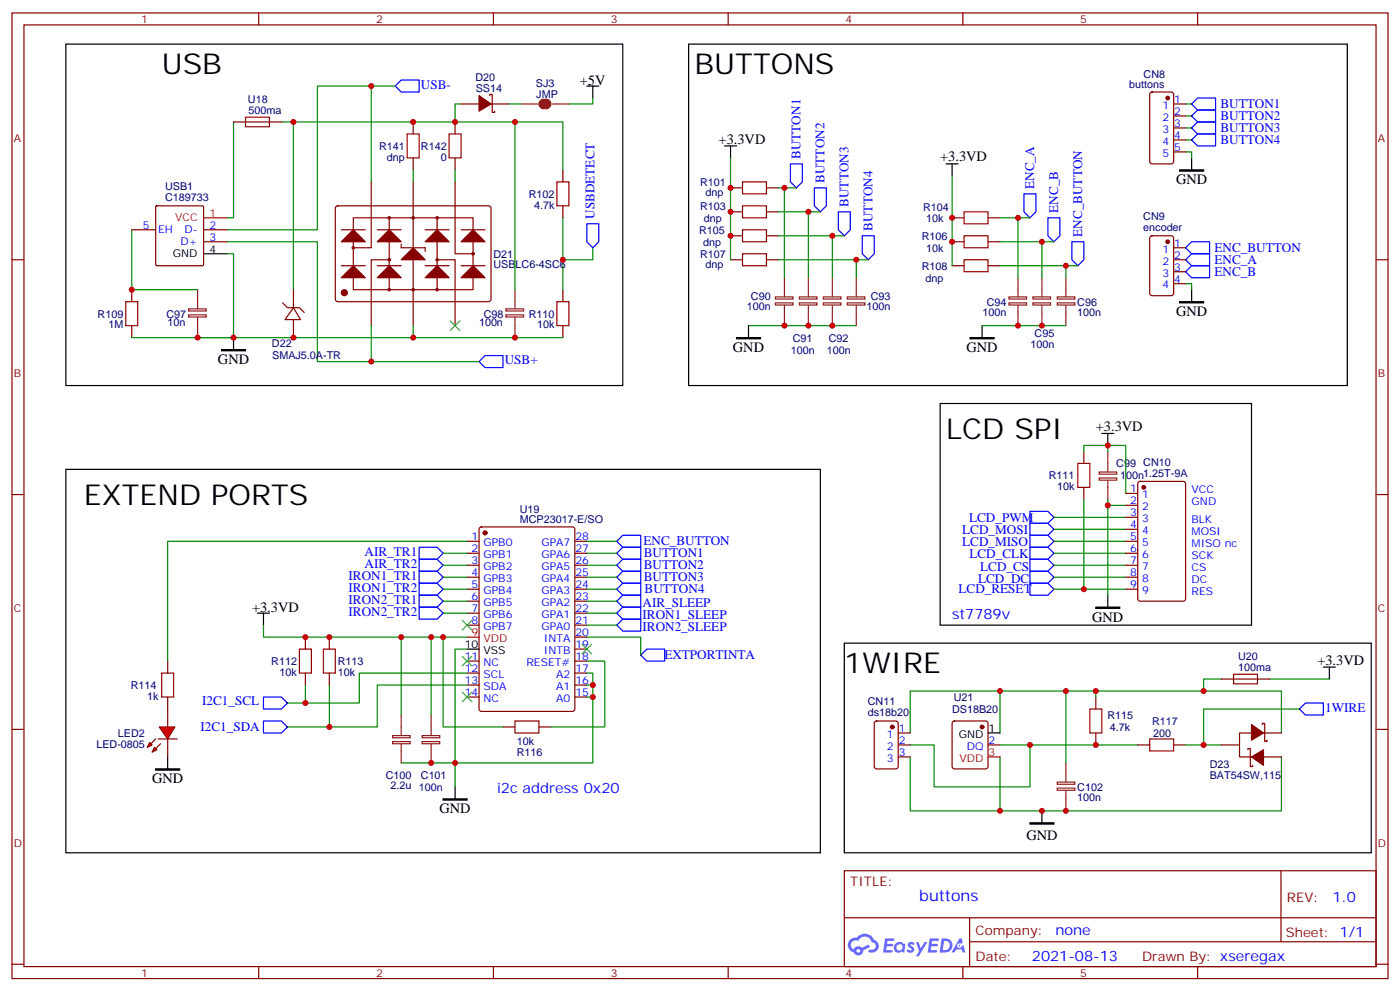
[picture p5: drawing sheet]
<svg xmlns="http://www.w3.org/2000/svg" width="412mm" height="292mm" viewBox="0 0 412 292" stroke-linecap="round" stroke-linejoin="round" font-family="sans-serif">
<g fill="none" stroke="#870000" stroke-width=".35">
<path d="M3.5 3.8h405.4v284.3h-405.4zM7.1 7.3h398.2v277.3h-398.2zM76.2 3.8v3.5M145.3 3.8v3.5M214.5 3.8v3.5M283.6 3.8v3.5M352.8 3.8v3.5M3.5 76.5h3.6M405.3 76.5h3.6M3.5 145.6h3.6M405.3 145.6h3.6M3.5 214.8h3.6"/>
<path d="M405.3 214.8h3.6M248.7 256.4h156.6v28.2h-156.6zM377.3 256.4v20.9M248.7 270.2h156.5M285.6 277.3h119.6M285.6 270.2v14.2M3.5 283.9h3.6M76.2 284.6v3.5M145.3 284.6v3.5M214.5 284.6v3.5M283.6 284.6v3.5M352.8 284.6v3.5"/>
<path d="M405.3 283.9h3.6"/>
</g>
<g fill="#5487ff">
<path d="M267.7 277.6a1.22 1.22 0 0 1 1.7 .2l-.4 .6a.47 .47 0 0 0-.3-.4 .47 .47 0 0 0-.5 .2l.1 .2a1.14 1.14 0 0 1 .8 1.8 1.14 1.14 0 0 1-1.9 0l-.2-.2 .5-.6 .7 .5a.29 .29 0 0 0 .3-.3 .29 .29 0 0 0-.2-.3 1.04 1.04 0 0 1-.6-1.7z"/>
<path d="M260.7 276.3h2.4l.3 .2-.2 .5-1.8 .1-.1 .8h1.5l.3 .4-.3 .4h-1.6l-.2 1.1h1.7l.2 .3-.2 .3-2.6 .1z"/>
<path d="M273.8 276.3h2.4l.3 .2-.1 .5-1.8 .1-.2 .8h1.6l.3 .4-.4 .4h-1.6l-.1 1.1h1.7l.2 .3-.2 .3-2.6 .1z"/>
<path d="M282.6 276.3h.7l.3 1.3-.6 .3a.69 .69 0 0 0-1 .3 .69 .69 0 0 0 .4 .9 .69 .69 0 0 0 .9-.6l.5-.2 .6 2.2h-.8l-.2-.9h-1.8l-.5 .9h-.8z"/>
<path d="M269.8 277.4h.8l.6 1.8 1.1-1.8h.9l-2.6 4.2h-.8l.9-1.5z"/>
<path d="M277.4 276.3l-.6 4.2h1.3a2.11 2.11 0 0 0 2.5-2.1 2.11 2.11 0 0 0-2.5-2.1zM278.1 277.1a1.39 1.39 0 0 1 1.7 1.4 1.39 1.39 0 0 1-1.8 1.3h-.3z"/>
<path d="M263.7 277.9a1.54 1.54 0 0 0-.1 2.2 1.54 1.54 0 0 0 2.2 .1l.6 .3 .3-2.3-.2-.3h-.4a1.49 1.49 0 0 0-2.4 0zM264 278.9a.94 .94 0 0 1 1.8 0 .94 .94 0 0 1-1.8 0z"/>
<path d="M250.4 276.7a2.18 2.18 0 0 0 1.1 3.7 1.44 1.44 0 0 0 1.6 .9 1.44 1.44 0 0 0 1.2-1.4l2-1.1-.5-.7-1.9 1a1.47 1.47 0 0 0-2.4 .4 1.39 1.39 0 0 1-.7-1.9 1.39 1.39 0 0 1 2-.5 2.12 2.12 0 0 1 2.2-1.3 2.12 2.12 0 0 1 1.9 1.7 1.14 1.14 0 0 1 1.1 1.4 1.14 1.14 0 0 1-1.7 .7 .43 .43 0 0 0-.5 .4 .43 .43 0 0 0 .4 .5 1.98 1.98 0 0 0 2.5-1.2 1.98 1.98 0 0 0-1.2-2.6 3.1 3.1 0 0 0-5.3-.6l-.9 .1zM252.3 280a.55 .55 0 0 1 1.1 0 .55 .55 0 0 1-1.1 0z"/>
<circle cx="282.6" cy="278.4" r=".26"/>
</g>
<path d="M347.5 50h7v.4h-7zM217 99.4h7v.4h-7zM285.8 99.4h7v.4h-7zM347.5 88.8h7v.4h-7zM65.3 102.9h7v.4h-7zM322.8 178.8h7v.3h-7zM130.5 235.2h7.1v.4h-7.1zM303.4 242.3h7v.3h-7z" fill="#000" stroke="#000" stroke-width=".35"/>
<g fill="none" stroke="#000" stroke-width=".35">
<path d="M19.4 13h164v100.5h-164zM202.8 13h194.1v100.5h-194.1zM172.9 25.3h3.5M174.6 25.3v3.6M213.4 43h3.6M215.2 43v3.5M278.7 48.3h3.5M280.5 48.3v3.5M351 46.5v3.5M60 74.7h7M68.8 99.4v3.5M220.5 95.9v3.5"/>
<path d="M289.3 95.9v3.5M351 85.3v3.5M276.9 118.8h91.8v65.3h-91.8zM324.6 127.6h3.5M326.3 127.6v3.6M326.3 175.3v3.5M75.8 180.6h3.6M77.6 180.6v3.5M137.6 191.1h3.5M248.7 189.4h155.2v61.7h-155.2zM389.8 196.4h3.5M391.6 196.4v3.6"/>
<path d="M134.1 231.7v3.5M306.9 238.8v3.5"/>
</g>
<g fill="none" stroke="#00f" stroke-width=".35">
<path d="M118.2 23.6h5.3v3.5h-5.3l-1.8-1.8zM351 30.6l1.8-1.7h5.3v3.5h-5.3zM351 34.1l1.8-1.7h5.3v3.5h-5.3zM351 37.7l1.8-1.8h5.3v3.5h-5.3zM232.8 48.3h3.6v5.3l-1.8 1.7-1.8-1.7zM239.9 55.3h3.5v5.3l-1.7 1.8-1.8-1.8zM301.6 57.1h3.6v5.3l-1.8 1.7-1.8-1.7zM351 41.2l1.8-1.8h5.3v3.6h-5.3zM172.9 65.9h3.5v5.3l-1.8 1.8-1.7-1.8zM246.9 62.4h3.6v5.3l-1.8 1.7-1.8-1.7zM254 69.4h3.5v5.3l-1.7 1.8-1.8-1.8zM308.7 64.1h3.5v5.3l-1.8 1.8-1.7-1.8z"/>
<path d="M315.7 71.2h3.6v5.3l-1.8 1.7-1.8-1.7zM349.2 76.5l1.8-1.8h5.3v3.5h-5.3zM349.2 73l1.8-1.8h5.3v3.5h-5.3zM349.2 80l1.8-1.8h5.3v3.6h-5.3zM141.1 106.5l1.8-1.8h5.3v3.5h-5.3zM183.4 157.6h5.3v3.5h-5.3l-1.7-1.7zM303.4 150.6h5.3l1.7 1.7-1.7 1.8h-5.3zM303.4 157.6h5.3l1.7 1.8-1.7 1.7h-5.3zM303.4 154.1h5.3l1.7 1.8-1.7 1.7h-5.3zM123.5 168.2h5.3l1.7 1.8-1.7 1.7h-5.3zM123.5 171.7h5.3l1.7 1.8-1.7 1.8h-5.3zM123.5 175.3h5.3l1.7 1.7-1.7 1.8h-5.3z"/>
<path d="M123.5 178.8h5.3l1.7 1.8-1.7 1.7h-5.3zM181.7 173.5l1.7-1.8h5.3v3.6h-5.3zM183.4 161.1h5.3v3.6h-5.3l-1.7-1.8zM183.4 164.7h5.3v3.5h-5.3l-1.7-1.8zM183.4 168.2h5.3v3.5h-5.3l-1.7-1.7zM183.4 178.8h5.3v3.5h-5.3l-1.7-1.7zM183.4 175.3h5.3v3.5h-5.3l-1.7-1.8zM303.4 161.1h5.3l1.7 1.8-1.7 1.8h-5.3zM303.4 168.2h5.3l1.7 1.8-1.7 1.7h-5.3zM303.4 164.7h5.3l1.7 1.7-1.7 1.8h-5.3zM303.4 171.7h5.3l1.7 1.8-1.7 1.8h-5.3zM183.4 182.3h5.3v3.5h-5.3l-1.7-1.7z"/>
<path d="M190.5 191.1h5.3v3.6h-5.3l-1.8-1.8zM77.6 212.3h5.3l1.8 1.8-1.8 1.7h-5.3zM77.6 205.2h5.3l1.8 1.8-1.8 1.8h-5.3zM384.5 207h5.3v3.5h-5.3l-1.7-1.7z"/>
</g>
<g fill="none" stroke="#a10000" stroke-width=".35">
<path d="M164 53.6h3.6v7h-3.6zM218.7 53.6h7.1v3.5h-7.1zM218.7 74.7h7.1v3.5h-7.1zM218.7 67.7h7.1v3.5h-7.1zM218.7 60.6h7.1v3.5h-7.1zM284 62.4h7v3.5h-7zM284 69.4h7v3.6h-7zM284 76.5h7v3.5h-7zM37 88.8h3.6v7.1h-3.6zM164 88.8h3.6v7.1h-3.6zM47.6 198.2h3.6v7h-3.6zM88.2 191.1h3.5v7.1h-3.5z"/>
<path d="M95.2 191.1h3.6v7.1h-3.6zM151.7 212.3h7v3.5h-7zM321 208.8h3.6v7h-3.6zM338.7 217.6h7v3.5h-7z"/>
</g>
<g fill="none" stroke="#870000" stroke-width=".35">
<path d="M109.4 53.6v19.4h-5.3M121.7 53.6v19.4M134.1 53.6v21.1h5.2M165.8 50v3.6M215.2 55.3h3.5M225.8 55.3h3.5M38.8 67.7h7.1M45.9 60.8l.3-.2h13.4l.3 .2 .1 17.1-.2 .3h-13.6l-.3-.1zM60 71.2h7M60 67.7h7M99 60.8l.5-.2 44.7 .1 .4 .6v27.1l-.7 .4h-44.7l-.4-.7v-26.8zM100.5 78.2h7.1"/>
<path d="M100.5 67.7h7.1M104.1 67.7v-3.6h35.2v3.6M104.1 71.2v7M111.1 78.2h7.1M111.1 67.7h7.1M114.7 76.5h-5.3v19.4M114.7 64.1v3.6M114.7 71.2v7M118.2 71.9v1.1h7v1M121.7 76.5v19.4M125.2 78.2h7.1M125.2 67.7h7.1"/>
<path d="M128.8 76.5h5.3v19.4M128.8 64.1v3.6M128.8 71.2v7M135.8 78.2h7.1M135.8 67.7h7.1M139.3 71.2v7M165.8 60.6v3.5M215.2 76.5h3.5M215.2 69.4h3.5M215.2 62.4h3.5M225.8 76.5h3.5M225.8 69.4h3.5"/>
<path d="M225.8 62.4h3.5M280.5 64.1h3.5M280.5 71.2h3.5M280.5 78.2h3.5M291 64.1h3.6M291 71.2h3.6M291 78.2h3.6M38.8 85.3v3.5M38.8 95.9v3.5M104.1 81.8v3.5h35.2v-3.5M114.7 81.8v3.5M128.8 81.8v3.5"/>
<path d="M165.8 85.3v3.5M165.8 95.9v3.5M137.6 159.4h3.5M141.3 155.4l.5-.2h26.8l.7 .4v53.2l-.4 .6-27.1 .1-.6-.5-.1-53.1zM169.3 159.4h3.6M137.6 162.9h3.5M137.6 166.4h3.5M137.6 170h3.5M137.6 173.5h3.5M137.6 177h3.5M169.3 162.9h3.6M169.3 166.4h3.6"/>
<path d="M169.3 170h3.6M169.3 173.5h3.6M169.3 177h3.6M49.4 194.7v3.5M90 187.6v3.5M90 198.2v3.5M97 187.6v3.5M97 198.2v3.5M137.6 180.6h3.5M137.6 184.1h3.5M137.6 194.7h3.5M137.6 198.2h3.5"/>
<path d="M169.3 180.6h3.6M169.3 184.1h3.6M169.3 194.7h3.6M169.3 198.2h3.6M169.3 191.1h3.6M169.3 187.6h3.6M49.4 205.2v3.6M137.6 201.7h3.5M137.6 205.2h3.5M148.2 214.1h3.5M158.7 214.1h3.6M169.3 201.7h3.6"/>
<path d="M169.3 205.2h3.6M322.8 205.2v3.6M322.8 215.8v3.6M335.1 219.4h3.6M345.7 219.4h3.5"/>
<circle cx="104.1" cy="73" r=".35"/>
<circle cx="114.7" cy="76.5" r=".35"/>
<circle cx="114.7" cy="64.1" r=".35"/>
<circle cx="121.7" cy="64.1" r=".35"/>
<circle cx="128.8" cy="76.5" r=".35"/>
<circle cx="128.8" cy="64.1" r=".35"/>
<circle cx="139.3" cy="74.7" r=".35"/>
<circle cx="114.7" cy="85.3" r=".35"/>
<circle cx="121.7" cy="85.3" r=".35"/>
<circle cx="128.8" cy="85.3" r=".35"/>
</g>
<g fill="none" stroke="#8c2424" stroke-width=".35">
<path d="M55.6 92.7h5.1v.6h-5.1zM55.6 90.9h5.1v.7h-5.1zM58.2 85.3v5.6M58.2 93.4v6M228.4 89.2h5.2v.6h-5.2zM228.4 87.4h5.2v.7h-5.2zM231.1 81.8v5.6M231.1 89.9v6M235.5 89.2h5.2v.6h-5.2zM235.5 87.4h5.2v.7h-5.2zM238.1 81.8v5.6M238.1 89.9v6"/>
<path d="M242.5 89.2h5.2v.6h-5.2zM242.5 87.4h5.2v.7h-5.2zM245.2 81.8v5.6M245.2 89.9v6M249.6 89.2h5.2v.6h-5.2zM249.6 87.4h5.2v.7h-5.2zM252.2 81.8v5.6M252.2 89.9v6M297.2 89.2h5.2v.6h-5.2zM297.2 87.4h5.2v.7h-5.2zM299.9 81.8v5.6M299.9 89.9v6"/>
<path d="M304.3 89.2h5.2v.6h-5.2zM304.3 87.4h5.2v.7h-5.2zM306.9 81.8v5.6M306.9 89.9v6M311.4 89.2h5.2v.6h-5.2zM311.4 87.4h5.2v.7h-5.2zM314 81.8v5.6M314 89.9v6M323.8 139h5.2v.6h-5.2zM326.3 132.9v6M323.8 140.8h5.2v.6h-5.2zM326.3 141.4v5.6"/>
<path d="M115.6 216.6h5.2v.6h-5.2zM115.6 218.4h5.2v.6h-5.2zM118.2 210.5v6M118.2 219v5.6M124.4 216.6h5.1v.6h-5.1zM124.4 218.4h5.1v.6h-5.1zM127 210.5v6M127 219v5.6M311.4 232.1h5.2v.6h-5.2zM311.4 230.3h5.2v.6h-5.2zM314 224.6v5.7M314 232.8v6"/>
</g>
<g fill="none" stroke="#008700" stroke-width=".35">
<path d="M68.8 35.9v28.2h-1.8M82.9 35.9h51.2M86.4 35.9v49.4M134.1 35.9h31.7v14.1M135.8 30.6h-1.7v5.3M349.2 30.6h1.8M349.2 34.1h1.8M349.2 37.7h1.8M215.2 46.5v30M229.3 55.3h5.3M231.1 55.3v26.5M280.5 51.8v26.4"/>
<path d="M349.2 44.7h1.8v1.8M349.2 41.2h1.8M38.8 67.7v17.6h19.4M67 74.7h1.8v24.7M165.8 64.1v21.2M174.6 73v3.5h-8.8M229.3 62.4h12.4M229.3 69.4h19.4M229.3 76.5h26.5M238.1 62.4v19.4M245.2 69.4v12.4M252.2 76.5v5.3"/>
<path d="M294.6 64.1h8.8M294.6 71.2h15.8M294.6 78.2h22.9M299.9 64.1v17.7M306.9 71.2v10.6M314 78.2v3.6M38.8 99.4h127M220.5 95.9h31.7M289.3 95.9h24.7M349.2 83.5h1.8v1.8M77.6 184.1v3.5h60M118.2 187.6v22.9"/>
<path d="M127 187.6v22.9M130.5 187.6v26.5h17.7M137.6 191.1h-3.5v33.5h-15.9M137.6 198.2h-31.8v8.8h-15.8M172.9 198.2h1.7v26.4h-40.5v7.1M172.9 194.7h5.3v19.4h-15.9M172.9 187.6h15.8v5.3M90 201.7v5.3h-5.3M97 201.7v12.4h-12.3M137.6 201.7h-26.5v12.4h-14.1M172.9 201.7h1.7M172.9 205.2h1.7"/>
<path d="M294.6 219.4h40.5M349.2 219.4h10.6M382.8 208.8h-28.3v10.6M294.6 222.9v15.9h82.9v-15.9"/>
</g>
<g fill="#870000" stroke="#870000" stroke-width=".35">
<path d="M111.1 81.8l3.6-3.6 3.5 3.6z"/>
<path d="M111.1 71.2l3.6-3.5 3.5 3.5z"/>
<path d="M100.5 81.8l3.6-3.6 3.5 3.6z"/>
<path d="M100.5 71.2l3.6-3.5 3.5 3.5z"/>
<path d="M125.2 81.8l3.6-3.6 3.5 3.6z"/>
<path d="M125.2 71.2l3.6-3.5 3.5 3.5z"/>
<path d="M135.8 81.8l3.5-3.6 3.6 3.6z"/>
<path d="M135.8 71.2l3.5-3.5 3.6 3.5z"/>
<path d="M118.2 76.5l3.5-3.5 3.5 3.5z"/>
<circle cx="142.9" cy="156.9" r=".53"/>
<circle cx="101.4" cy="86.2" r=".88"/>
</g>
<path d="M60 64.1h7M137.6 187.6h3.5" fill="none" stroke="#f00" stroke-width=".35"/>
<path d="M136.2 193.3l2.8 2.8M139 193.3l-2.8 2.8M171.4 189.7l2.9 2.8M174.3 189.7l-2.9 2.8M136.2 203.8l2.8 2.9M139 203.8l-2.8 2.9" fill="none" stroke="#3c3" stroke-width=".35"/>
<g fill="#f00" stroke="#870000" stroke-width=".35">
<path d="M46.9 214.1h4.6l-2.1 3.5z"/>
<path d="M46.6 217.6h5.6z"/>
</g>
<g fill="#870000" stroke="#870000" stroke-width=".35">
<path d="M45.9 217.6l-1.5 1.4z"/>
<path d="M45.9 220.4l1.4-1.4z"/>
</g>
<g fill="#f00" stroke="#870000" stroke-width=".35">
<path d="M44.1 218.7l.7 .7-1.4 .7z"/>
<path d="M45.5 220.1l.7 .7-1.4 .7z"/>
</g>
<g fill="none" stroke="#870000" stroke-width=".35">
<path d="M68.8 35.9h14.1M121.7 35.9v3.5M134.1 35.9v3.5M135.8 30.6h5.3M144.3 28.2v-.4h.7v5.3h.7v-.4M144.6 30.6h5.3M338.9 27.3l.5-.2h5.6l.7 .4v20.1l-.4 .6-5.9 .1-.7-.5v-20zM345.7 30.6h3.5M345.7 34.1h3.5M345.7 37.7h3.5M121.7 46.5v3.5M134.1 46.5v3.5"/>
<path d="M345.7 41.2h3.5M345.7 44.7h3.5M338.9 69.6l.5-.2h5.6l.7 .5v16.5l-.4 .6-5.9 .1-.7-.5v-16.5zM345.7 73h3.5M345.7 76.5h3.5M83.3 89.2l1.4 1.4h3.5l1.4 1.4M86.4 90.6l2.1 3.5h-4.5zM86.4 85.3v5.3M86.4 94.1v5.3M345.7 80h3.5M345.7 83.5h3.5M319.3 132.9v3.6"/>
<path d="M319.3 143.5v3.5M331.6 145.3h3.5M331.6 148.8h3.5M331.6 152.3h3.5M331.6 155.9h3.5M331.6 159.4h3.5M335.4 142l.4-.3h12.7l.7 .5v34.1l-.4 .7h-13l-.6-.4-.1-34.1zM331.6 162.9h3.5M331.6 166.4h3.5M331.6 170h3.5M331.6 173.5h3.5M359.8 200h14.1"/>
<path d="M49.4 208.8v5.3M49.4 217.6v5.3M257.8 212.5l.4-.2h5.7l.6 .4 .1 13-.5 .7h-5.9l-.6-.4-.1-13zM264.6 215.8h3.5M264.6 219.4h3.5M280.7 212.5l.5-.2h9.1l.5 .2 .2 .5v12.7l-.2 .5-.5 .2h-9.1l-.5-.2-.2-.5v-12.7zM291 219.4h3.6M359.8 219.4h5.3M368.7 215.8h-3.6v7.1h3.6M371.8 213.4v-.4h.7v5.3h.7v-.4M372.2 215.8h5.3M264.6 222.9h3.5"/>
<path d="M367.6 220.8v-.4h.7v5.3h.7v-.3M372.2 222.9h5.3"/>
</g>
<path d="M45.9 226.4h7v.4h-7z" fill="#000" stroke="#000" stroke-width=".35"/>
<path d="M19.4 138.2h222.3v112.9h-222.3zM291 215.8h3.6M49.4 222.9v3.5" fill="none" stroke="#000" stroke-width=".35"/>
<g fill="none" stroke="#008700" stroke-width=".35">
<path d="M109.4 25.3v28.3M116.4 25.3h-22.9v42.4h-26.5M149.9 30.6h3.6M151.7 35.9v49.4M174.6 28.9v1.7h-7M121.7 50v3.6M134.1 50v3.6M67 71.2h26.5v35.3h47.6M109.4 95.9v10.6M121.7 95.9v3.5M319.3 132.9v-1.7h7v1.7M326.3 131.2h5.3v14.1"/>
<path d="M137.6 159.4h-88.2v35.3M172.9 159.4h8.8M310.4 159.4h21.2M310.4 155.9h21.2M310.4 152.3h21.2M319.3 147v26.5M326.3 147v1.8M331.6 148.8h-5.3v26.5M130.5 173.5h7.1M130.5 170h7.1M130.5 166.4h7.1M130.5 162.9h7.1"/>
<path d="M130.5 177h7.1M172.9 173.5h8.8M172.9 170h8.8M172.9 166.4h8.8M172.9 162.9h8.8M172.9 177h8.8M310.4 173.5h21.2M310.4 170h21.2M310.4 166.4h21.2M310.4 162.9h21.2M130.5 180.6h7.1M172.9 180.6h8.8"/>
<path d="M172.9 184.1h8.8M359.8 200h-5.3v3.5M373.9 200h17.7M268.1 219.4h7.1v12.3h28.2v-12.3M294.6 215.8v-12.3h82.9v12.3M294.6 203.5h-26.5v12.3M314 203.5v21.1M322.8 203.5v1.7M268.1 222.9v15.9h26.5"/>
</g>
<path d="M72.3 34.5h7.1v2.8h-7.1zM119.9 39.4h3.6v7.1h-3.6zM132.3 39.4h3.5v7.1h-3.5zM317.5 136.5h3.5v7h-3.5zM363.4 198.5h7v2.9h-7z" fill="none" stroke="#a10000" stroke-width=".35"/>
<g fill="#870000" stroke="#870000" stroke-width=".35">
<path d="M141.1 28.2l3.5 2.4-3.5 2.1z"/>
<path d="M368.7 213.4l3.5 2.4-3.5 2.1z"/>
<path d="M368.7 222.9l3.5-2.1v4.6z"/>
<circle cx="344" cy="28.9" r=".53"/>
<circle cx="344" cy="71.2" r=".53"/>
<circle cx="262.8" cy="214.1" r=".53"/>
<circle cx="289.3" cy="214.1" r=".53"/>
<circle cx="336.9" cy="143.5" r=".53"/>
</g>
<path d="M291 222.9h3.6" fill="none" stroke="#f00" stroke-width=".35"/>
<path d="M132.6 94.5l2.9 2.8M135.5 94.5l-2.9 2.8M136.2 182.7l2.8 2.8M139 182.7l-2.8 2.8" fill="none" stroke="#3c3" stroke-width=".35"/>
<path d="M153.5 30.6h4.9M162.6 30.6h5M149 92.7h5.2v.6h-5.2zM149 90.9h5.2v.7h-5.2zM151.7 85.3v5.6M151.7 93.4v6" fill="none" stroke="#8c2424" stroke-width=".35"/>
<path d="M123.5 161.1h5.3l1.7 1.8-1.7 1.8h-5.3zM123.5 164.7h5.3l1.7 1.7-1.7 1.8h-5.3z" fill="none" stroke="#00f" stroke-width=".35"/>
<path d="M160.2 29.9a.71 .71 0 0 0-.7 .7 .71 .71 0 0 0 .7 .7M160.9 29.9a.71 .71 0 0 1 .7 .7 .71 .71 0 0 1-.7 .7" fill="none" stroke="#8c2424" stroke-width="1.8"/>
<g fill="#c00">
<circle cx="97" cy="187.6" r=".88"/>
<circle cx="97" cy="214.1" r=".88"/>
<circle cx="127" cy="187.6" r=".88"/>
<circle cx="174.6" cy="201.7" r=".88"/>
<circle cx="174.6" cy="205.2" r=".88"/>
<circle cx="118.2" cy="187.6" r=".88"/>
<circle cx="134.1" cy="224.6" r=".88"/>
<circle cx="130.5" cy="187.6" r=".88"/>
<circle cx="127" cy="224.6" r=".88"/>
<circle cx="215.2" cy="69.4" r=".88"/>
<circle cx="215.2" cy="62.4" r=".88"/>
<circle cx="215.2" cy="55.3" r=".88"/>
<circle cx="231.1" cy="95.9" r=".88"/>
<circle cx="238.1" cy="95.9" r=".88"/>
<circle cx="238.1" cy="62.4" r=".88"/>
<circle cx="245.2" cy="95.9" r=".88"/>
<circle cx="245.2" cy="69.4" r=".88"/>
<circle cx="252.2" cy="76.5" r=".88"/>
<circle cx="231.1" cy="55.3" r=".88"/>
<circle cx="280.5" cy="64.1" r=".88"/>
<circle cx="280.5" cy="71.2" r=".88"/>
<circle cx="299.9" cy="95.9" r=".88"/>
<circle cx="306.9" cy="95.9" r=".88"/>
<circle cx="299.9" cy="64.1" r=".88"/>
<circle cx="306.9" cy="71.2" r=".88"/>
<circle cx="314" cy="78.2" r=".88"/>
<circle cx="354.5" cy="219.4" r=".88"/>
<circle cx="322.8" cy="219.4" r=".88"/>
<circle cx="354.5" cy="203.5" r=".88"/>
<circle cx="322.8" cy="203.5" r=".88"/>
<circle cx="314" cy="238.8" r=".88"/>
<circle cx="314" cy="203.5" r=".88"/>
<circle cx="306.9" cy="238.8" r=".88"/>
<circle cx="294.6" cy="238.8" r=".88"/>
<circle cx="294.6" cy="203.5" r=".88"/>
<circle cx="303.4" cy="219.4" r=".88"/>
<circle cx="68.8" cy="99.4" r=".88"/>
<circle cx="90" cy="187.6" r=".88"/>
<circle cx="90" cy="207" r=".88"/>
<circle cx="58.2" cy="99.4" r=".88"/>
<circle cx="38.8" cy="85.3" r=".88"/>
<circle cx="326.3" cy="148.8" r=".88"/>
<circle cx="326.3" cy="131.2" r=".88"/>
<circle cx="319.3" cy="173.5" r=".88"/>
<circle cx="121.7" cy="99.4" r=".88"/>
<circle cx="165.8" cy="76.5" r=".88"/>
<circle cx="151.7" cy="99.4" r=".88"/>
<circle cx="86.4" cy="35.9" r=".88"/>
<circle cx="151.7" cy="35.9" r=".88"/>
<circle cx="121.7" cy="35.9" r=".88"/>
<circle cx="134.1" cy="35.9" r=".88"/>
<circle cx="109.4" cy="106.5" r=".88"/>
<circle cx="109.4" cy="25.3" r=".88"/>
<circle cx="86.4" cy="99.4" r=".88"/>
</g>
<g font-size="8.5">
<text x="47.6" y="21.8">USB</text>
<text x="204.6" y="21.8">BUTTONS</text>
<text x="278.7" y="129.4">LCD SPI</text>
<text x="24.7" y="148.8">EXTEND PORTS</text>
<text x="248.7" y="198.2">1WIRE</text>
</g>
<text font-size="4.6" fill="#00f" x="270.8" y="265.4">buttons</text>
<g font-size="4.2">
<text x="170.8" y="25">+5V</text>
<text x="211.7" y="42.3">+3.3VD</text>
<text x="276.9" y="47.6">+3.3VD</text>
<text x="346.4" y="54.3">GND</text>
<text x="346.4" y="93.1">GND</text>
<text x="64.2" y="107.2">GND</text>
<text x="215.9" y="103.6">GND</text>
<text x="284.7" y="103.6">GND</text>
<text x="322.8" y="126.9">+3.3VD</text>
<text x="74.2" y="180.2">+3.3VD</text>
<text x="321.7" y="183">GND</text>
<text x="388.1" y="195.7">+3.3VD</text>
<text x="44.8" y="230.6">GND</text>
<text x="129.5" y="239.5">GND</text>
<text x="302.3" y="247.3">GND</text>
</g>
<g font-size="4.2" fill="#00f">
<text x="280.5" y="182.3">st7789v</text>
<text x="146.4" y="233.5">i2c address 0x20</text>
<text x="392.5" y="265.7">1.0</text>
<text x="310.9" y="275.2">none</text>
<text x="304" y="283">2021-08-13</text>
</g>
<g font-size="3.9" fill="#00f">
<text x="124" y="26.1">USB-</text>
<text x="359.5" y="31.9">BUTTON1</text>
<text x="359.5" y="35.4">BUTTON2</text>
<text x="359.5" y="38.9">BUTTON3</text>
<text x="235.8" y="46.8" transform="rotate(-90 235.8 46.8)">BUTTON1</text>
<text x="359.5" y="42.5">BUTTON4</text>
<text x="242.9" y="53.9" transform="rotate(-90 242.9 53.9)">BUTTON2</text>
<text x="304.6" y="55.6" transform="rotate(-90 304.6 55.6)">ENC_A</text>
<text x="175.1" y="64.4" transform="rotate(-90 175.1 64.4)">USBDETECT</text>
<text x="250" y="60.9" transform="rotate(-90 250 60.9)">BUTTON3</text>
<text x="311.7" y="62.7" transform="rotate(-90 311.7 62.7)">ENC_B</text>
<text x="257" y="68" transform="rotate(-90 257 68)">BUTTON4</text>
<text x="318.8" y="69.7" transform="rotate(-90 318.8 69.7)">ENC_BUTTON</text>
<text x="357.8" y="74.2">ENC_BUTTON</text>
<text x="357.8" y="77.7">ENC_A</text>
<text x="357.8" y="81.3">ENC_B</text>
<text x="148.7" y="107.2">USB+</text>
<text x="285.5" y="153.6">LCD_PWM</text>
<text x="189.5" y="160.6">ENC_BUTTON</text>
<text x="283.4" y="160.7">LCD_MISO</text>
<text x="283.4" y="157.1">LCD_MOSI</text>
<text x="107.4" y="163.7">AIR_TR1</text>
<text x="107.4" y="167.2">AIR_TR2</text>
<text x="189.6" y="164.1">BUTTON1</text>
<text x="189.6" y="167.7">BUTTON2</text>
<text x="285.6" y="164.3">LCD_CLK</text>
<text x="102.7" y="170.7">IRON1_TR1</text>
<text x="189.6" y="171.2">BUTTON3</text>
<text x="288.1" y="171.7">LCD_DC</text>
<text x="288.8" y="168.2">LCD_CS</text>
<text x="102.7" y="174.2">IRON1_TR2</text>
<text x="102.7" y="177.8">IRON2_TR1</text>
<text x="189.3" y="178.8">AIR_SLEEP</text>
<text x="189.9" y="174.7">BUTTON4</text>
<text x="282.4" y="174.8">LCD_RESET</text>
<text x="102.7" y="181.3">IRON2_TR2</text>
<text x="189.3" y="182.3">IRON1_SLEEP</text>
<text x="189.3" y="185.8">IRON2_SLEEP</text>
<text x="195.7" y="194.1">EXTPORTINTA</text>
<text x="59.5" y="207.7">I2C1_SCL</text>
<text x="390.4" y="209.6">1WIRE</text>
<text x="59.1" y="215.3">I2C1_SDA</text>
</g>
<g font-size="3.9" fill="#800">
<text x="250.5" y="261">TITLE:</text>
<text x="379.1" y="265.7">REV:</text>
<text x="287.4" y="275.2">Company:</text>
<text x="378.7" y="275.8">Sheet: 1/1</text>
<text x="287.4" y="282.9">Date:</text>
<text x="336.4" y="282.9">Drawn By: xseregax</text>
</g>
<g font-size="3.2" fill="#800">
<text x="41.6" y="6.8">1</text>
<text x="110.8" y="6.8">2</text>
<text x="179.9" y="6.8">3</text>
<text x="249.1" y="6.8">4</text>
<text x="318.2" y="6.8">5</text>
<text x="4.1" y="41.9">A</text>
<text x="405.9" y="41.9">A</text>
<text x="4.1" y="111.1">B</text>
<text x="405.9" y="111.1">B</text>
<text x="4.1" y="180.2">C</text>
<text x="405.9" y="180.2">C</text>
<text x="4.1" y="249.3">D</text>
<text x="405.9" y="249.3">D</text>
<text x="41.6" y="287.6">1</text>
<text x="110.8" y="287.6">2</text>
<text x="179.9" y="287.6">3</text>
<text x="249.1" y="287.6">4</text>
<text x="318.2" y="287.6">5</text>
</g>
<g font-size="3.2" fill="#000080">
<text x="140.1" y="24">D20</text>
<text x="336.9" y="22.9">CN8</text>
<text x="140.1" y="27.1">SS14</text>
<text x="157.9" y="25.6">SJ3</text>
<text x="158" y="28.9">JMP</text>
<text x="332.7" y="26">buttons</text>
<text x="73" y="30.2">U18</text>
<text x="73.2" y="33.4">500ma</text>
<text x="111.7" y="44.1">R141</text>
<text x="113.9" y="47.3">dnp</text>
<text x="124" y="44.1">R142</text>
<text x="129.8" y="47.3">0</text>
<text x="48.6" y="59.2">C189733</text>
<text x="48.6" y="56">USB1</text>
<text x="155.7" y="58.2">R102</text>
<text x="206.3" y="54.7">R101</text>
<text x="207.9" y="57.9">dnp</text>
<text x="157.3" y="61.4">4.7k</text>
<text x="206.3" y="61.8">R103</text>
<text x="207.4" y="65.3">dnp</text>
<text x="271.9" y="62.3">R104</text>
<text x="272.8" y="65.3">10k</text>
<text x="336.8" y="64.8">CN9</text>
<text x="206" y="68.8">R105</text>
<text x="271.5" y="70.6">R106</text>
<text x="336.8" y="68">encoder</text>
<text x="145.3" y="75.9">D21</text>
<text x="206.3" y="75.9">R107</text>
<text x="207.2" y="72.4">dnp</text>
<text x="272.8" y="74.1">10k</text>
<text x="145.3" y="79">USBLC6-4SC6</text>
<text x="207.9" y="79">dnp</text>
<text x="271.5" y="79.4">R108</text>
<text x="272.6" y="82.9">dnp</text>
<text x="221.2" y="88.2">C90</text>
<text x="256.5" y="88.2">C93</text>
<text x="28.7" y="93.5">R109</text>
<text x="49" y="93.5">C97</text>
<text x="49.4" y="95.9">10n</text>
<text x="141.1" y="95.9">100n</text>
<text x="142.5" y="93.5">C98</text>
<text x="155.7" y="93.5">R110</text>
<text x="220" y="91.4">100n</text>
<text x="255.3" y="91.4">100n</text>
<text x="289.4" y="93.1">100n</text>
<text x="290.7" y="90">C94</text>
<text x="317.3" y="93.1">100n</text>
<text x="317.3" y="90">C96</text>
<text x="31.9" y="96.7">1M</text>
<text x="158.2" y="96.7">10k</text>
<text x="233.6" y="100.6">C91</text>
<text x="244.1" y="100.6">C92</text>
<text x="304.8" y="99.2">C95</text>
<text x="80.1" y="102.3">D22</text>
<text x="80.2" y="105.9">SMAJ5.0A-TR</text>
<text x="233" y="104.1">100n</text>
<text x="243.5" y="104.1">100n</text>
<text x="303.5" y="102.4">100n</text>
<text x="328.8" y="137.6">C99 CN10</text>
<text x="308.9" y="141.2">R111</text>
<text x="330" y="141.2">100n</text>
<text x="336.8" y="140.3">1.25T-9A</text>
<text x="311.4" y="144.3">10k</text>
<text x="153.1" y="154.1">MCP23017-E/SO</text>
<text x="153.1" y="150.9">U19</text>
<text x="79.9" y="195.8">R112</text>
<text x="99.5" y="195.8">R113</text>
<text x="364.7" y="197.5">100ma</text>
<text x="364.7" y="194.3">U20</text>
<text x="38.5" y="202.9">R114</text>
<text x="82.4" y="199">10k</text>
<text x="99.5" y="199">10k</text>
<text x="43.3" y="206.1">1k</text>
<text x="255.6" y="207.7">CN11</text>
<text x="280.5" y="209.9">DS18B20</text>
<text x="281" y="206.4">U21</text>
<text x="255.6" y="210.9">ds18b20</text>
<text x="326.2" y="211.7">R115</text>
<text x="326.9" y="215.2">4.7k</text>
<text x="339.4" y="213.6">R117</text>
<text x="28.4" y="220.2">LED-0805</text>
<text x="34.7" y="217">LED2</text>
<text x="152.2" y="219.4">10k</text>
<text x="339.6" y="217">200</text>
<text x="152.2" y="222.5">R116</text>
<text x="356.4" y="226.1">D23</text>
<text x="113.6" y="229.3">C100</text>
<text x="115" y="232.5">2.2u 100n</text>
<text x="124" y="229.3">C101</text>
<text x="317.3" y="232.9">C102</text>
<text x="356.4" y="229.3">BAT54SW,115</text>
<text x="317.3" y="236">100n</text>
</g>
<g font-size="3.2" fill="#00f">
<text x="342.4" y="32">1</text>
<text x="342.4" y="35.6">2</text>
<text x="345.9" y="30.3">1</text>
<text x="345.9" y="33.8">2</text>
<text x="342.4" y="39.1">3</text>
<text x="345.9" y="37.3">3</text>
<text x="345.9" y="40.9">4</text>
<text x="342.4" y="42.6">4</text>
<text x="342.4" y="46.1">5</text>
<text x="345.9" y="44.4">5</text>
<text x="42.1" y="67.3">5</text>
<text x="46.6" y="68.7">EH</text>
<text x="54.3" y="68.7">D-</text>
<text x="61.7" y="70.8">3</text>
<text x="61.7" y="67.3">2</text>
<text x="53.2" y="72.2">D+</text>
<text x="342.4" y="74.4">1</text>
<text x="342.4" y="77.9">2</text>
<text x="345.9" y="72.6">1</text>
<text x="345.9" y="76.1">2</text>
<text x="342.4" y="81.4">3</text>
<text x="345.9" y="79.7">3</text>
<text x="345.9" y="83.2">4</text>
<text x="342.4" y="84.9">4</text>
<text x="332.9" y="144.9">1</text>
<text x="332.9" y="148.4">2</text>
<text x="336.4" y="146.7">1</text>
<text x="351" y="148.8">GND</text>
<text x="351" y="145.3">VCC</text>
<text x="332.9" y="152">3</text>
<text x="332.9" y="155.5">4</text>
<text x="336.4" y="150.2">2</text>
<text x="336.4" y="153.7">3</text>
<text x="351" y="154.1">BLK</text>
<text x="138.9" y="159">1</text>
<text x="142.4" y="160.8">GPB0</text>
<text x="159.5" y="160.8">GPA7</text>
<text x="169.5" y="159">28</text>
<text x="332.9" y="159">5</text>
<text x="336.4" y="157.3">4</text>
<text x="336.4" y="160.8">5</text>
<text x="351" y="157.6">MOSI</text>
<text x="351" y="161.1">MISO nc</text>
<text x="138.9" y="162.6">2</text>
<text x="138.9" y="166.1">3</text>
<text x="142.4" y="164.3">GPB1</text>
<text x="142.4" y="167.9">GPB2</text>
<text x="159.5" y="167.9">GPA5</text>
<text x="159.5" y="164.3">GPA6</text>
<text x="169.5" y="166.1">26</text>
<text x="169.5" y="162.6">27</text>
<text x="332.9" y="162.6">6</text>
<text x="332.9" y="166.1">7</text>
<text x="336.4" y="164.3">6</text>
<text x="336.4" y="167.9">7</text>
<text x="351" y="164.7">SCK</text>
<text x="138.9" y="169.6">4</text>
<text x="138.9" y="173.1">5</text>
<text x="142.4" y="171.4">GPB3</text>
<text x="159.5" y="171.4">GPA4</text>
<text x="169.5" y="173.1">24</text>
<text x="169.5" y="169.6">25</text>
<text x="332.9" y="169.6">8</text>
<text x="332.9" y="173.1">9</text>
<text x="336.4" y="171.4">8</text>
<text x="351" y="171.7">DC</text>
<text x="351" y="168.2">CS</text>
<text x="138.9" y="176.7">6</text>
<text x="142.4" y="174.9">GPB4</text>
<text x="142.4" y="178.4">GPB5</text>
<text x="159.5" y="178.4">GPA2</text>
<text x="159.5" y="174.9">GPA3</text>
<text x="169.5" y="176.7">23</text>
<text x="336.4" y="174.9">9</text>
<text x="351" y="175.3">RES</text>
<text x="138.9" y="180.2">7</text>
<text x="138.9" y="183.7">8</text>
<text x="142.4" y="182">GPB6</text>
<text x="142.4" y="185.5">GPB7</text>
<text x="159.5" y="185.5">GPA0</text>
<text x="159.5" y="182">GPA1</text>
<text x="169.5" y="183.7">21</text>
<text x="169.5" y="180.2">22</text>
<text x="160.2" y="189">INTA</text>
<text x="169.5" y="190.8">19</text>
<text x="169.5" y="187.3">20</text>
<text x="136.9" y="194.3">11</text>
<text x="136.9" y="197.8">12</text>
<text x="142.4" y="196.1">NC</text>
<text x="155.1" y="196.1">RESET#</text>
<text x="160.2" y="192.5">INTB</text>
<text x="169.5" y="197.8">17</text>
<text x="169.5" y="194.3">18</text>
<text x="136.9" y="201.4">13</text>
<text x="142.4" y="199.6">SCL</text>
<text x="142.4" y="203.1">SDA</text>
<text x="163.8" y="203.1">A1</text>
<text x="163.8" y="199.6">A2</text>
<text x="169.5" y="201.4">16</text>
<text x="136.9" y="204.9">14</text>
<text x="142.4" y="206.7">NC</text>
<text x="163.8" y="206.7">A0</text>
<text x="169.5" y="204.9">15</text>
<text x="264.8" y="215.5">1</text>
<text x="261.3" y="217.2">1</text>
<text x="261.3" y="220.8">2</text>
<text x="264.8" y="219">2</text>
<text x="284.8" y="220.8">DQ</text>
<text x="291.2" y="219">2</text>
<text x="261.3" y="224.3">3</text>
<text x="264.8" y="222.5">3</text>
</g>
<g font-size="3.2" fill="#f00">
<text x="51.6" y="65.2">VCC</text>
<text x="61.7" y="63.8">1</text>
<text x="138.9" y="187.3">9</text>
<text x="142.4" y="189">VDD</text>
<text x="282.7" y="224.3">VDD</text>
<text x="291.2" y="222.5">3</text>
</g>
<g font-size="3.2">
<text x="50.9" y="75.8">GND</text>
<text x="61.7" y="74.4">4</text>
<text x="136.9" y="190.8">10</text>
<text x="142.4" y="192.5">VSS</text>
<text x="291.2" y="215.5">1</text>
<text x="282.5" y="217.2">GND</text>
</g>
</svg>
